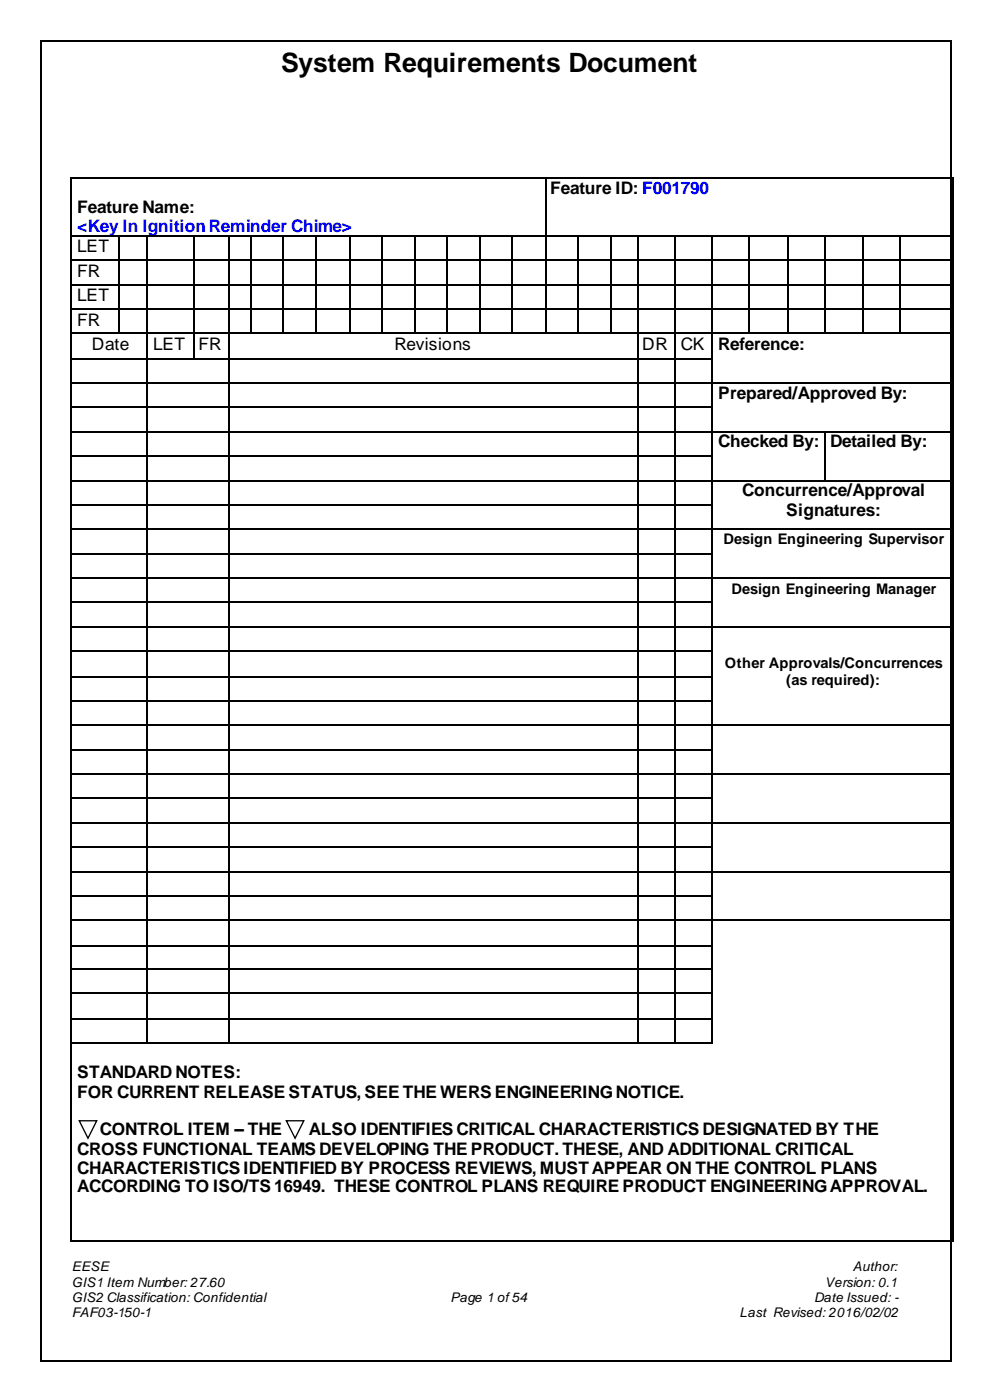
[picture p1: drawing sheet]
<svg xmlns="http://www.w3.org/2000/svg" width="210mm" height="297mm" viewBox="0 0 210 297" stroke-linecap="round" stroke-linejoin="round" font-family="sans-serif">
<g fill="#000">
<path d="M15 37.6h.3v.3h-.3z" fill-rule="evenodd"/>
<path d="M15 37.6h.3v.3h-.3z" fill-rule="evenodd"/>
<path d="M115.6 37.6h.3v.3h-.3z" fill-rule="evenodd"/>
<path d="M202.1 37.6h.2v.3h-.2z" fill-rule="evenodd"/>
<path d="M202.1 37.6h.2v.3h-.2z" fill-rule="evenodd"/>
<path d="M15 50h.3v.3h-.3z" fill-rule="evenodd"/>
<path d="M15 55.1h.3v.3h-.3z" fill-rule="evenodd"/>
<path d="M25.2 50h.2v.3h-.2z" fill-rule="evenodd"/>
<path d="M25.2 55.1h.2v.3h-.2z" fill-rule="evenodd"/>
<path d="M31.1 50h.3v.3h-.3z" fill-rule="evenodd"/>
<path d="M31.1 55.1h.3v.3h-.3z" fill-rule="evenodd"/>
<path d="M41 50h.3v.3h-.3z" fill-rule="evenodd"/>
<path d="M41 55.1h.3v.3h-.3z" fill-rule="evenodd"/>
<path d="M48.3 50h.3v.3h-.3z" fill-rule="evenodd"/>
<path d="M48.3 55.1h.3v.3h-.3z" fill-rule="evenodd"/>
<path d="M53.1 50h.3v.3h-.3z" fill-rule="evenodd"/>
<path d="M53.1 55.1h.3v.3h-.3z" fill-rule="evenodd"/>
<path d="M59.9 50h.3v.3h-.3z" fill-rule="evenodd"/>
<path d="M59.9 55.1h.3v.3h-.3z" fill-rule="evenodd"/>
<path d="M67 50h.3v.3h-.3z" fill-rule="evenodd"/>
<path d="M67 55.1h.3v.3h-.3z" fill-rule="evenodd"/>
<path d="M74 50h.3v.3h-.3z" fill-rule="evenodd"/>
<path d="M74 55.1h.3v.3h-.3z" fill-rule="evenodd"/>
<path d="M80.8 50h.3v.3h-.3z" fill-rule="evenodd"/>
<path d="M80.8 55.1h.3v.3h-.3z" fill-rule="evenodd"/>
<path d="M87.9 50h.3v.3h-.3z" fill-rule="evenodd"/>
<path d="M87.9 55.1h.3v.3h-.3z" fill-rule="evenodd"/>
<path d="M94.7 50h.3v.3h-.3z" fill-rule="evenodd"/>
<path d="M94.7 55.1h.3v.3h-.3z" fill-rule="evenodd"/>
<path d="M101.7 50h.3v.3h-.3z" fill-rule="evenodd"/>
<path d="M101.7 55.1h.3v.3h-.3z" fill-rule="evenodd"/>
<path d="M108.5 50h.3v.3h-.3z" fill-rule="evenodd"/>
<path d="M108.5 55.1h.3v.3h-.3z" fill-rule="evenodd"/>
<path d="M115.6 50h.3v.3h-.3z" fill-rule="evenodd"/>
<path d="M115.6 55.1h.3v.3h-.3z" fill-rule="evenodd"/>
<path d="M122.4 50h.3v.3h-.3z" fill-rule="evenodd"/>
<path d="M122.4 55.1h.3v.3h-.3z" fill-rule="evenodd"/>
<path d="M129.4 50h.3v.3h-.3z" fill-rule="evenodd"/>
<path d="M129.4 55.1h.3v.3h-.3z" fill-rule="evenodd"/>
<path d="M135.1 50h.3v.3h-.3z" fill-rule="evenodd"/>
<path d="M135.1 55.1h.3v.3h-.3z" fill-rule="evenodd"/>
<path d="M143 50h.3v.3h-.3z" fill-rule="evenodd"/>
<path d="M143 55.1h.3v.3h-.3z" fill-rule="evenodd"/>
<path d="M150.9 50h.3v.3h-.3z" fill-rule="evenodd"/>
<path d="M150.9 55.1h.3v.3h-.3z" fill-rule="evenodd"/>
<path d="M158.8 50h.3v.3h-.3z" fill-rule="evenodd"/>
<path d="M158.8 55.1h.3v.3h-.3z" fill-rule="evenodd"/>
<path d="M167 50h.3v.3h-.3z" fill-rule="evenodd"/>
<path d="M167 55.1h.3v.3h-.3z" fill-rule="evenodd"/>
<path d="M174.9 50h.3v.3h-.3z" fill-rule="evenodd"/>
<path d="M174.9 55.1h.3v.3h-.3z" fill-rule="evenodd"/>
<path d="M182.8 50h.3v.3h-.3z" fill-rule="evenodd"/>
<path d="M182.8 55.1h.3v.3h-.3z" fill-rule="evenodd"/>
<path d="M190.8 50h.2v.3h-.2z" fill-rule="evenodd"/>
<path d="M190.8 55.1h.2v.3h-.2z" fill-rule="evenodd"/>
<path d="M202.1 50h.2v.3h-.2z" fill-rule="evenodd"/>
<path d="M202.1 55.1h.2v.3h-.2z" fill-rule="evenodd"/>
<path d="M15 60.5h.3v.2h-.3z" fill-rule="evenodd"/>
<path d="M15 65.5h.3v.3h-.3z" fill-rule="evenodd"/>
<path d="M15 70.6h.3v.3h-.3z" fill-rule="evenodd"/>
<path d="M15 76h.3v.3h-.3z" fill-rule="evenodd"/>
<path d="M25.2 60.5h.2v.2h-.2z" fill-rule="evenodd"/>
<path d="M25.2 65.5h.2v.3h-.2z" fill-rule="evenodd"/>
<path d="M25.2 70.6h.2v.3h-.2z" fill-rule="evenodd"/>
<path d="M31.1 60.5h.3v.2h-.3z" fill-rule="evenodd"/>
<path d="M31.1 65.5h.3v.3h-.3z" fill-rule="evenodd"/>
<path d="M31.1 70.6h.3v.3h-.3z" fill-rule="evenodd"/>
<path d="M31.1 76h.3v.3h-.3z" fill-rule="evenodd"/>
<path d="M41 60.5h.3v.2h-.3z" fill-rule="evenodd"/>
<path d="M41 65.5h.3v.3h-.3z" fill-rule="evenodd"/>
<path d="M41 70.6h.3v.3h-.3z" fill-rule="evenodd"/>
<path d="M41 76h.3v.3h-.3z" fill-rule="evenodd"/>
<path d="M48.3 60.5h.3v.2h-.3z" fill-rule="evenodd"/>
<path d="M48.3 65.5h.3v.3h-.3z" fill-rule="evenodd"/>
<path d="M48.3 70.6h.3v.3h-.3z" fill-rule="evenodd"/>
<path d="M48.3 76h.3v.3h-.3z" fill-rule="evenodd"/>
<path d="M53.1 60.5h.3v.2h-.3z" fill-rule="evenodd"/>
<path d="M53.1 65.5h.3v.3h-.3z" fill-rule="evenodd"/>
<path d="M53.1 70.6h.3v.3h-.3z" fill-rule="evenodd"/>
<path d="M59.9 60.5h.3v.2h-.3z" fill-rule="evenodd"/>
<path d="M59.9 65.5h.3v.3h-.3z" fill-rule="evenodd"/>
<path d="M59.9 70.6h.3v.3h-.3z" fill-rule="evenodd"/>
<path d="M67 60.5h.3v.2h-.3z" fill-rule="evenodd"/>
<path d="M67 65.5h.3v.3h-.3z" fill-rule="evenodd"/>
<path d="M67 70.6h.3v.3h-.3z" fill-rule="evenodd"/>
<path d="M74 60.5h.3v.2h-.3z" fill-rule="evenodd"/>
<path d="M74 65.5h.3v.3h-.3z" fill-rule="evenodd"/>
<path d="M74 70.6h.3v.3h-.3z" fill-rule="evenodd"/>
<path d="M80.8 60.5h.3v.2h-.3z" fill-rule="evenodd"/>
<path d="M80.8 65.5h.3v.3h-.3z" fill-rule="evenodd"/>
<path d="M80.8 70.6h.3v.3h-.3z" fill-rule="evenodd"/>
<path d="M87.9 60.5h.3v.2h-.3z" fill-rule="evenodd"/>
<path d="M87.9 65.5h.3v.3h-.3z" fill-rule="evenodd"/>
<path d="M87.9 70.6h.3v.3h-.3z" fill-rule="evenodd"/>
<path d="M94.7 60.5h.3v.2h-.3z" fill-rule="evenodd"/>
<path d="M94.7 65.5h.3v.3h-.3z" fill-rule="evenodd"/>
<path d="M94.7 70.6h.3v.3h-.3z" fill-rule="evenodd"/>
<path d="M101.7 60.5h.3v.2h-.3z" fill-rule="evenodd"/>
<path d="M101.7 65.5h.3v.3h-.3z" fill-rule="evenodd"/>
<path d="M101.7 70.6h.3v.3h-.3z" fill-rule="evenodd"/>
<path d="M108.5 60.5h.3v.2h-.3z" fill-rule="evenodd"/>
<path d="M108.5 65.5h.3v.3h-.3z" fill-rule="evenodd"/>
<path d="M108.5 70.6h.3v.3h-.3z" fill-rule="evenodd"/>
<path d="M115.6 60.5h.3v.2h-.3z" fill-rule="evenodd"/>
<path d="M115.6 65.5h.3v.3h-.3z" fill-rule="evenodd"/>
<path d="M115.6 70.6h.3v.3h-.3z" fill-rule="evenodd"/>
<path d="M122.4 60.5h.3v.2h-.3z" fill-rule="evenodd"/>
<path d="M122.4 65.5h.3v.3h-.3z" fill-rule="evenodd"/>
<path d="M122.4 70.6h.3v.3h-.3z" fill-rule="evenodd"/>
<path d="M129.4 60.5h.3v.2h-.3z" fill-rule="evenodd"/>
<path d="M129.4 65.5h.3v.3h-.3z" fill-rule="evenodd"/>
<path d="M129.4 70.6h.3v.3h-.3z" fill-rule="evenodd"/>
<path d="M135.1 60.5h.3v.2h-.3z" fill-rule="evenodd"/>
<path d="M135.1 65.5h.3v.3h-.3z" fill-rule="evenodd"/>
<path d="M135.1 70.6h.3v.3h-.3z" fill-rule="evenodd"/>
<path d="M135.1 76h.3v.3h-.3z" fill-rule="evenodd"/>
<path d="M143 60.5h.3v.2h-.3z" fill-rule="evenodd"/>
<path d="M143 65.5h.3v.3h-.3z" fill-rule="evenodd"/>
<path d="M143 70.6h.3v.3h-.3z" fill-rule="evenodd"/>
<path d="M143 76h.3v.3h-.3z" fill-rule="evenodd"/>
<path d="M150.9 60.5h.3v.2h-.3z" fill-rule="evenodd"/>
<path d="M150.9 65.5h.3v.3h-.3z" fill-rule="evenodd"/>
<path d="M150.9 70.6h.3v.3h-.3z" fill-rule="evenodd"/>
<path d="M150.9 76h.3v.3h-.3z" fill-rule="evenodd"/>
<path d="M158.8 60.5h.3v.2h-.3z" fill-rule="evenodd"/>
<path d="M158.8 65.5h.3v.3h-.3z" fill-rule="evenodd"/>
<path d="M158.8 70.6h.3v.3h-.3z" fill-rule="evenodd"/>
<path d="M167 60.5h.3v.2h-.3z" fill-rule="evenodd"/>
<path d="M167 65.5h.3v.3h-.3z" fill-rule="evenodd"/>
<path d="M167 70.6h.3v.3h-.3z" fill-rule="evenodd"/>
<path d="M174.9 60.5h.3v.2h-.3z" fill-rule="evenodd"/>
<path d="M174.9 65.5h.3v.3h-.3z" fill-rule="evenodd"/>
<path d="M174.9 70.6h.3v.3h-.3z" fill-rule="evenodd"/>
<path d="M182.8 60.5h.3v.2h-.3z" fill-rule="evenodd"/>
<path d="M182.8 65.5h.3v.3h-.3z" fill-rule="evenodd"/>
<path d="M182.8 70.6h.3v.3h-.3z" fill-rule="evenodd"/>
<path d="M190.8 60.5h.2v.2h-.2z" fill-rule="evenodd"/>
<path d="M190.8 65.5h.2v.3h-.2z" fill-rule="evenodd"/>
<path d="M190.8 70.6h.2v.3h-.2z" fill-rule="evenodd"/>
<path d="M202.1 60.5h.2v.2h-.2z" fill-rule="evenodd"/>
<path d="M202.1 65.5h.2v.3h-.2z" fill-rule="evenodd"/>
<path d="M202.1 70.6h.2v.3h-.2z" fill-rule="evenodd"/>
<path d="M202.1 76h.2v.3h-.2z" fill-rule="evenodd"/>
<path d="M15 81.1h.3v.3h-.3z" fill-rule="evenodd"/>
<path d="M15 86.2h.3v.2h-.3z" fill-rule="evenodd"/>
<path d="M15 91.5h.3v.3h-.3z" fill-rule="evenodd"/>
<path d="M15 96.6h.3v.3h-.3z" fill-rule="evenodd"/>
<path d="M31.1 81.1h.3v.3h-.3z" fill-rule="evenodd"/>
<path d="M31.1 86.2h.3v.2h-.3z" fill-rule="evenodd"/>
<path d="M31.1 91.5h.3v.3h-.3z" fill-rule="evenodd"/>
<path d="M31.1 96.6h.3v.3h-.3z" fill-rule="evenodd"/>
<path d="M48.3 81.1h.3v.3h-.3z" fill-rule="evenodd"/>
<path d="M48.3 86.2h.3v.2h-.3z" fill-rule="evenodd"/>
<path d="M48.3 91.5h.3v.3h-.3z" fill-rule="evenodd"/>
<path d="M48.3 96.6h.3v.3h-.3z" fill-rule="evenodd"/>
<path d="M135.1 81.1h.3v.3h-.3z" fill-rule="evenodd"/>
<path d="M135.1 86.2h.3v.2h-.3z" fill-rule="evenodd"/>
<path d="M135.1 91.5h.3v.3h-.3z" fill-rule="evenodd"/>
<path d="M135.1 96.6h.3v.3h-.3z" fill-rule="evenodd"/>
<path d="M143 81.1h.3v.3h-.3z" fill-rule="evenodd"/>
<path d="M143 86.2h.3v.2h-.3z" fill-rule="evenodd"/>
<path d="M143 91.5h.3v.3h-.3z" fill-rule="evenodd"/>
<path d="M143 96.6h.3v.3h-.3z" fill-rule="evenodd"/>
<path d="M150.9 81.1h.3v.3h-.3z" fill-rule="evenodd"/>
<path d="M150.9 86.2h.3v.2h-.3z" fill-rule="evenodd"/>
<path d="M150.9 91.5h.3v.3h-.3z" fill-rule="evenodd"/>
<path d="M150.9 96.6h.3v.3h-.3z" fill-rule="evenodd"/>
<path d="M174.9 91.5h.3v.3h-.3z" fill-rule="evenodd"/>
<path d="M174.9 96.6h.3v.3h-.3z" fill-rule="evenodd"/>
<path d="M202.1 81.1h.2v.3h-.2z" fill-rule="evenodd"/>
<path d="M202.1 86.2h.2v.2h-.2z" fill-rule="evenodd"/>
<path d="M202.1 91.5h.2v.3h-.2z" fill-rule="evenodd"/>
<path d="M202.1 96.6h.2v.3h-.2z" fill-rule="evenodd"/>
<path d="M15 102h.3v.3h-.3z" fill-rule="evenodd"/>
<path d="M15 107.1h.3v.3h-.3z" fill-rule="evenodd"/>
<path d="M15 112.1h.3v.3h-.3z" fill-rule="evenodd"/>
<path d="M15 117.5h.3v.3h-.3z" fill-rule="evenodd"/>
<path d="M31.1 102h.3v.3h-.3z" fill-rule="evenodd"/>
<path d="M31.1 107.1h.3v.3h-.3z" fill-rule="evenodd"/>
<path d="M31.1 112.1h.3v.3h-.3z" fill-rule="evenodd"/>
<path d="M31.1 117.5h.3v.3h-.3z" fill-rule="evenodd"/>
<path d="M48.3 102h.3v.3h-.3z" fill-rule="evenodd"/>
<path d="M48.3 107.1h.3v.3h-.3z" fill-rule="evenodd"/>
<path d="M48.3 112.1h.3v.3h-.3z" fill-rule="evenodd"/>
<path d="M48.3 117.5h.3v.3h-.3z" fill-rule="evenodd"/>
<path d="M135.1 102h.3v.3h-.3z" fill-rule="evenodd"/>
<path d="M135.1 107.1h.3v.3h-.3z" fill-rule="evenodd"/>
<path d="M135.1 112.1h.3v.3h-.3z" fill-rule="evenodd"/>
<path d="M135.1 117.5h.3v.3h-.3z" fill-rule="evenodd"/>
<path d="M143 102h.3v.3h-.3z" fill-rule="evenodd"/>
<path d="M143 107.1h.3v.3h-.3z" fill-rule="evenodd"/>
<path d="M143 112.1h.3v.3h-.3z" fill-rule="evenodd"/>
<path d="M143 117.5h.3v.3h-.3z" fill-rule="evenodd"/>
<path d="M150.9 102h.3v.3h-.3z" fill-rule="evenodd"/>
<path d="M150.9 107.1h.3v.3h-.3z" fill-rule="evenodd"/>
<path d="M150.9 112.1h.3v.3h-.3z" fill-rule="evenodd"/>
<path d="M150.9 117.5h.3v.3h-.3z" fill-rule="evenodd"/>
<path d="M174.9 102h.3v.3h-.3z" fill-rule="evenodd"/>
<path d="M202.1 102h.2v.3h-.2z" fill-rule="evenodd"/>
<path d="M202.1 107.1h.2v.3h-.2z" fill-rule="evenodd"/>
<path d="M202.1 112.1h.2v.3h-.2z" fill-rule="evenodd"/>
<path d="M202.1 117.5h.2v.3h-.2z" fill-rule="evenodd"/>
<path d="M15 122.6h.3v.3h-.3z" fill-rule="evenodd"/>
<path d="M15 127.7h.3v.3h-.3z" fill-rule="evenodd"/>
<path d="M15 133.1h.3v.2h-.3z" fill-rule="evenodd"/>
<path d="M15 138.1h.3v.3h-.3z" fill-rule="evenodd"/>
<path d="M31.1 122.6h.3v.3h-.3z" fill-rule="evenodd"/>
<path d="M31.1 127.7h.3v.3h-.3z" fill-rule="evenodd"/>
<path d="M31.1 133.1h.3v.2h-.3z" fill-rule="evenodd"/>
<path d="M31.1 138.1h.3v.3h-.3z" fill-rule="evenodd"/>
<path d="M48.3 122.6h.3v.3h-.3z" fill-rule="evenodd"/>
<path d="M48.3 127.7h.3v.3h-.3z" fill-rule="evenodd"/>
<path d="M48.3 133.1h.3v.2h-.3z" fill-rule="evenodd"/>
<path d="M48.3 138.1h.3v.3h-.3z" fill-rule="evenodd"/>
<path d="M135.1 122.6h.3v.3h-.3z" fill-rule="evenodd"/>
<path d="M135.1 127.7h.3v.3h-.3z" fill-rule="evenodd"/>
<path d="M135.1 133.1h.3v.2h-.3z" fill-rule="evenodd"/>
<path d="M135.1 138.1h.3v.3h-.3z" fill-rule="evenodd"/>
<path d="M143 122.6h.3v.3h-.3z" fill-rule="evenodd"/>
<path d="M143 127.7h.3v.3h-.3z" fill-rule="evenodd"/>
<path d="M143 133.1h.3v.2h-.3z" fill-rule="evenodd"/>
<path d="M143 138.1h.3v.3h-.3z" fill-rule="evenodd"/>
<path d="M150.9 122.6h.3v.3h-.3z" fill-rule="evenodd"/>
<path d="M150.9 127.7h.3v.3h-.3z" fill-rule="evenodd"/>
<path d="M150.9 133.1h.3v.2h-.3z" fill-rule="evenodd"/>
<path d="M150.9 138.1h.3v.3h-.3z" fill-rule="evenodd"/>
<path d="M202.1 122.6h.2v.3h-.2z" fill-rule="evenodd"/>
<path d="M202.1 127.7h.2v.3h-.2z" fill-rule="evenodd"/>
<path d="M202.1 133.1h.2v.2h-.2z" fill-rule="evenodd"/>
<path d="M202.1 138.1h.2v.3h-.2z" fill-rule="evenodd"/>
<path d="M15 143.5h.3v.3h-.3z" fill-rule="evenodd"/>
<path d="M15 148.6h.3v.3h-.3z" fill-rule="evenodd"/>
<path d="M15 153.7h.3v.3h-.3z" fill-rule="evenodd"/>
<path d="M15 159h.3v.3h-.3z" fill-rule="evenodd"/>
<path d="M31.1 143.5h.3v.3h-.3z" fill-rule="evenodd"/>
<path d="M31.1 148.6h.3v.3h-.3z" fill-rule="evenodd"/>
<path d="M31.1 153.7h.3v.3h-.3z" fill-rule="evenodd"/>
<path d="M31.1 159h.3v.3h-.3z" fill-rule="evenodd"/>
<path d="M48.3 143.5h.3v.3h-.3z" fill-rule="evenodd"/>
<path d="M48.3 148.6h.3v.3h-.3z" fill-rule="evenodd"/>
<path d="M48.3 153.7h.3v.3h-.3z" fill-rule="evenodd"/>
<path d="M48.3 159h.3v.3h-.3z" fill-rule="evenodd"/>
<path d="M135.1 143.5h.3v.3h-.3z" fill-rule="evenodd"/>
<path d="M135.1 148.6h.3v.3h-.3z" fill-rule="evenodd"/>
<path d="M135.1 153.7h.3v.3h-.3z" fill-rule="evenodd"/>
<path d="M135.1 159h.3v.3h-.3z" fill-rule="evenodd"/>
<path d="M143 143.5h.3v.3h-.3z" fill-rule="evenodd"/>
<path d="M143 148.6h.3v.3h-.3z" fill-rule="evenodd"/>
<path d="M143 153.7h.3v.3h-.3z" fill-rule="evenodd"/>
<path d="M143 159h.3v.3h-.3z" fill-rule="evenodd"/>
<path d="M150.9 143.5h.3v.3h-.3z" fill-rule="evenodd"/>
<path d="M150.9 148.6h.3v.3h-.3z" fill-rule="evenodd"/>
<path d="M150.9 153.7h.3v.3h-.3z" fill-rule="evenodd"/>
<path d="M150.9 159h.3v.3h-.3z" fill-rule="evenodd"/>
<path d="M202.1 143.5h.2v.3h-.2z" fill-rule="evenodd"/>
<path d="M202.1 148.6h.2v.3h-.2z" fill-rule="evenodd"/>
<path d="M202.1 153.7h.2v.3h-.2z" fill-rule="evenodd"/>
<path d="M202.1 159h.2v.3h-.2z" fill-rule="evenodd"/>
<path d="M15 164.1h.3v.3h-.3z" fill-rule="evenodd"/>
<path d="M15 169.2h.3v.3h-.3z" fill-rule="evenodd"/>
<path d="M15 174.6h.3v.3h-.3z" fill-rule="evenodd"/>
<path d="M15 179.7h.3v.2h-.3z" fill-rule="evenodd"/>
<path d="M31.1 164.1h.3v.3h-.3z" fill-rule="evenodd"/>
<path d="M31.1 169.2h.3v.3h-.3z" fill-rule="evenodd"/>
<path d="M31.1 174.6h.3v.3h-.3z" fill-rule="evenodd"/>
<path d="M31.1 179.7h.3v.2h-.3z" fill-rule="evenodd"/>
<path d="M48.3 164.1h.3v.3h-.3z" fill-rule="evenodd"/>
<path d="M48.3 169.2h.3v.3h-.3z" fill-rule="evenodd"/>
<path d="M48.3 174.6h.3v.3h-.3z" fill-rule="evenodd"/>
<path d="M48.3 179.7h.3v.2h-.3z" fill-rule="evenodd"/>
<path d="M135.1 164.1h.3v.3h-.3z" fill-rule="evenodd"/>
<path d="M135.1 169.2h.3v.3h-.3z" fill-rule="evenodd"/>
<path d="M135.1 174.6h.3v.3h-.3z" fill-rule="evenodd"/>
<path d="M135.1 179.7h.3v.2h-.3z" fill-rule="evenodd"/>
<path d="M143 164.1h.3v.3h-.3z" fill-rule="evenodd"/>
<path d="M143 169.2h.3v.3h-.3z" fill-rule="evenodd"/>
<path d="M143 174.6h.3v.3h-.3z" fill-rule="evenodd"/>
<path d="M143 179.7h.3v.2h-.3z" fill-rule="evenodd"/>
<path d="M150.9 164.1h.3v.3h-.3z" fill-rule="evenodd"/>
<path d="M150.9 169.2h.3v.3h-.3z" fill-rule="evenodd"/>
<path d="M150.9 174.6h.3v.3h-.3z" fill-rule="evenodd"/>
<path d="M150.9 179.7h.3v.2h-.3z" fill-rule="evenodd"/>
<path d="M202.1 164.1h.2v.3h-.2z" fill-rule="evenodd"/>
<path d="M202.1 169.2h.2v.3h-.2z" fill-rule="evenodd"/>
<path d="M202.1 174.6h.2v.3h-.2z" fill-rule="evenodd"/>
<path d="M202.1 179.7h.2v.2h-.2z" fill-rule="evenodd"/>
<path d="M15 185h.3v.3h-.3z" fill-rule="evenodd"/>
<path d="M15 190.1h.3v.3h-.3z" fill-rule="evenodd"/>
<path d="M15 195.2h.3v.3h-.3z" fill-rule="evenodd"/>
<path d="M31.1 185h.3v.3h-.3z" fill-rule="evenodd"/>
<path d="M31.1 190.1h.3v.3h-.3z" fill-rule="evenodd"/>
<path d="M31.1 195.2h.3v.3h-.3z" fill-rule="evenodd"/>
<path d="M48.3 185h.3v.3h-.3z" fill-rule="evenodd"/>
<path d="M48.3 190.1h.3v.3h-.3z" fill-rule="evenodd"/>
<path d="M48.3 195.2h.3v.3h-.3z" fill-rule="evenodd"/>
<path d="M135.1 185h.3v.3h-.3z" fill-rule="evenodd"/>
<path d="M135.1 190.1h.3v.3h-.3z" fill-rule="evenodd"/>
<path d="M135.1 195.2h.3v.3h-.3z" fill-rule="evenodd"/>
<path d="M143 185h.3v.3h-.3z" fill-rule="evenodd"/>
<path d="M143 190.1h.3v.3h-.3z" fill-rule="evenodd"/>
<path d="M143 195.2h.3v.3h-.3z" fill-rule="evenodd"/>
<path d="M150.9 185h.3v.3h-.3z" fill-rule="evenodd"/>
<path d="M150.9 190.1h.3v.3h-.3z" fill-rule="evenodd"/>
<path d="M150.9 195.2h.3v.3h-.3z" fill-rule="evenodd"/>
<path d="M202.1 185h.2v.3h-.2z" fill-rule="evenodd"/>
<path d="M202.1 190.1h.2v.3h-.2z" fill-rule="evenodd"/>
<path d="M202.1 195.2h.2v.3h-.2z" fill-rule="evenodd"/>
<path d="M15 200.6h.3v.3h-.3z" fill-rule="evenodd"/>
<path d="M15 205.7h.3v.2h-.3z" fill-rule="evenodd"/>
<path d="M15 210.7h.3v.3h-.3z" fill-rule="evenodd"/>
<path d="M15 216.1h.3v.3h-.3z" fill-rule="evenodd"/>
<path d="M31.1 200.6h.3v.3h-.3z" fill-rule="evenodd"/>
<path d="M31.1 205.7h.3v.2h-.3z" fill-rule="evenodd"/>
<path d="M31.1 210.7h.3v.3h-.3z" fill-rule="evenodd"/>
<path d="M31.1 216.1h.3v.3h-.3z" fill-rule="evenodd"/>
<path d="M48.3 200.6h.3v.3h-.3z" fill-rule="evenodd"/>
<path d="M48.3 205.7h.3v.2h-.3z" fill-rule="evenodd"/>
<path d="M48.3 210.7h.3v.3h-.3z" fill-rule="evenodd"/>
<path d="M48.3 216.1h.3v.3h-.3z" fill-rule="evenodd"/>
<path d="M135.1 200.6h.3v.3h-.3z" fill-rule="evenodd"/>
<path d="M135.1 205.7h.3v.2h-.3z" fill-rule="evenodd"/>
<path d="M135.1 210.7h.3v.3h-.3z" fill-rule="evenodd"/>
<path d="M135.1 216.1h.3v.3h-.3z" fill-rule="evenodd"/>
<path d="M143 200.6h.3v.3h-.3z" fill-rule="evenodd"/>
<path d="M143 205.7h.3v.2h-.3z" fill-rule="evenodd"/>
<path d="M143 210.7h.3v.3h-.3z" fill-rule="evenodd"/>
<path d="M143 216.1h.3v.3h-.3z" fill-rule="evenodd"/>
<path d="M150.9 200.6h.3v.3h-.3z" fill-rule="evenodd"/>
<path d="M150.9 205.7h.3v.2h-.3z" fill-rule="evenodd"/>
<path d="M150.9 210.7h.3v.3h-.3z" fill-rule="evenodd"/>
<path d="M150.9 216.1h.3v.3h-.3z" fill-rule="evenodd"/>
<path d="M202.1 200.6h.2v.3h-.2z" fill-rule="evenodd"/>
<path d="M202.1 205.7h.2v.2h-.2z" fill-rule="evenodd"/>
<path d="M202.1 210.7h.2v.3h-.2z" fill-rule="evenodd"/>
<path d="M202.1 216.1h.2v.3h-.2z" fill-rule="evenodd"/>
<path d="M15 221.2h.3v.3h-.3z" fill-rule="evenodd"/>
<path d="M31.1 221.2h.3v.3h-.3z" fill-rule="evenodd"/>
<path d="M48.3 221.2h.3v.3h-.3z" fill-rule="evenodd"/>
<path d="M135.1 221.2h.3v.3h-.3z" fill-rule="evenodd"/>
<path d="M143 221.2h.3v.3h-.3z" fill-rule="evenodd"/>
<path d="M150.9 221.2h.3v.3h-.3z" fill-rule="evenodd"/>
<path d="M150.9 221.2h.3v.3h-.3z" fill-rule="evenodd"/>
<path d="M202.1 221.2h.2v.3h-.2z" fill-rule="evenodd"/>
<path d="M15 263.3h.3v.3h-.3z" fill-rule="evenodd"/>
<path d="M15 263.3h.3v.3h-.3z" fill-rule="evenodd"/>
<path d="M202.1 263.3h.2v.3h-.2z" fill-rule="evenodd"/>
<path d="M202.1 263.3h.2v.3h-.2z" fill-rule="evenodd"/>
</g>
<g fill="none" stroke="#000" stroke-width=".28">
<path d="M15.1 37.9v12.1M15.3 37.7h100.3M115.9 37.7h86.2M202.2 37.9v12.1M15.1 50.3v4.8M15.1 55.4v5.1M15.3 50.1h9.9M15.3 55.2h9.9M25.3 50.3v4.8M25.3 55.4v5.1M25.4 50.1h5.7M25.4 55.2h5.7"/>
<path d="M31.2 50.3v4.8M31.2 55.4v5.1M31.4 50.1h9.6M31.4 55.2h9.6M41.1 50.3v4.8M41.1 55.4v5.1M41.3 50.1h7M41.3 55.2h7M48.5 50.3v4.8M48.5 55.4v5.1M48.6 50.1h4.5M48.6 55.2h4.5"/>
<path d="M53.3 50.3v4.8M53.3 55.4v5.1M53.4 50.1h6.5M53.4 55.2h6.5M60.1 50.3v4.8M60.1 55.4v5.1M60.2 50.1h6.8M60.2 55.2h6.8M67.1 50.3v4.8M67.1 55.4v5.1M67.3 50.1h6.7M67.3 55.2h6.7"/>
<path d="M74.2 50.3v4.8M74.2 55.4v5.1M74.3 50.1h6.5M74.3 55.2h6.5M81 50.3v4.8M81 55.4v5.1M81.1 50.1h6.8M81.1 55.2h6.8M88 50.3v4.8M88 55.4v5.1M88.2 50.1h6.5M88.2 55.2h6.5"/>
<path d="M94.8 50.3v4.8M94.8 55.4v5.1M95 50.1h6.7M95 55.2h6.7M101.9 50.3v4.8M101.9 55.4v5.1M102 50.1h6.5M102 55.2h6.5M108.7 50.3v4.8M108.7 55.4v5.1M108.8 50.1h6.8M108.8 55.2h6.8"/>
<path d="M115.9 50.1h6.5M115.9 55.2h6.5M122.5 50.3v4.8M122.5 55.4v5.1M122.7 50.1h6.7M122.7 55.2h6.7M129.6 50.3v4.8M129.6 55.4v5.1M129.7 50.1h5.4M129.7 55.2h5.4M135.2 50.3v4.8M135.2 55.4v5.1"/>
<path d="M135.4 50.1h7.6M135.4 55.2h7.6M143.1 50.3v4.8M143.1 55.4v5.1M143.3 50.1h7.6M143.3 55.2h7.6M151 50.3v4.8M151 55.4v5.1M151.2 50.1h7.6M151.2 55.2h7.6M159 50.3v4.8M159 55.4v5.1"/>
<path d="M159.1 50.1h7.9M159.1 55.2h7.9M167.2 50.3v4.8M167.2 55.4v5.1M167.3 50.1h7.6M167.3 55.2h7.6M175.1 50.3v4.8M175.1 55.4v5.1M175.2 50.1h7.6M175.2 55.2h7.6M183 50.3v4.8M183 55.4v5.1"/>
<path d="M183.1 50.1h7.7M183.1 55.2h7.7M190.9 50.3v4.8M190.9 55.4v5.1M191 50.1h11.1M191 55.2h11.1M202.2 50.3v4.8M202.2 55.4v5.1M15.1 60.7v4.8M15.1 65.8v4.8M15.1 70.9v5.1M15.1 76.3v4.8"/>
<path d="M15.3 60.6h9.9M15.3 65.7h9.9M15.3 70.8h9.9M15.3 76.1h15.8M25.3 60.7v4.8M25.3 65.8v4.8M25.4 60.6h5.7M25.4 65.7h5.7M25.4 70.8h5.7M31.2 60.7v4.8M31.2 65.8v4.8M31.2 70.9v5.1"/>
<path d="M31.2 76.3v4.8M31.4 60.6h9.6M31.4 65.7h9.6M31.4 70.8h9.6M31.4 76.1h9.6M41.1 60.7v4.8M41.1 65.8v4.8M41.1 70.9v5.1M41.3 60.6h7M41.3 65.7h7M41.3 70.8h7M41.3 76.1h7"/>
<path d="M48.5 60.7v4.8M48.5 65.8v4.8M48.5 70.9v5.1M48.5 76.3v4.8M48.6 60.6h4.5M48.6 65.7h4.5M48.6 70.8h4.5M48.6 76.1h86.5M53.3 60.7v4.8M53.3 65.8v4.8M53.4 60.6h6.5M53.4 65.7h6.5"/>
<path d="M53.4 70.8h6.5M60.1 60.7v4.8M60.1 65.8v4.8M60.2 60.6h6.8M60.2 65.7h6.8M60.2 70.8h6.8M67.1 60.7v4.8M67.1 65.8v4.8M67.3 60.6h6.7M67.3 65.7h6.7M67.3 70.8h6.7M74.2 60.7v4.8"/>
<path d="M74.2 65.8v4.8M74.3 60.6h6.5M74.3 65.7h6.5M74.3 70.8h6.5M81 60.7v4.8M81 65.8v4.8M81.1 60.6h6.8M81.1 65.7h6.8M81.1 70.8h6.8M88 60.7v4.8M88 65.8v4.8M88.2 60.6h6.5"/>
<path d="M88.2 65.7h6.5M88.2 70.8h6.5M94.8 60.7v4.8M94.8 65.8v4.8M95 60.6h6.7M95 65.7h6.7M95 70.8h6.7M101.9 60.7v4.8M101.9 65.8v4.8M102 60.6h6.5M102 65.7h6.5M102 70.8h6.5"/>
<path d="M108.7 60.7v4.8M108.7 65.8v4.8M108.8 60.6h6.8M108.8 65.7h6.8M108.8 70.8h6.8M115.9 60.6h6.5M115.9 65.7h6.5M115.9 70.8h6.5M122.5 60.7v4.8M122.5 65.8v4.8M122.7 60.6h6.7M122.7 65.7h6.7"/>
<path d="M122.7 70.8h6.7M129.6 60.7v4.8M129.6 65.8v4.8M129.7 60.6h5.4M129.7 65.7h5.4M129.7 70.8h5.4M135.2 60.7v4.8M135.2 65.8v4.8M135.2 70.9v5.1M135.2 76.3v4.8M135.4 60.6h7.6M135.4 65.7h7.6"/>
<path d="M135.4 70.8h7.6M135.4 76.1h7.6M143.1 60.7v4.8M143.1 65.8v4.8M143.1 70.9v5.1M143.1 76.3v4.8M143.3 60.6h7.6M143.3 65.7h7.6M143.3 70.8h7.6M143.3 76.1h7.6M151 60.7v4.8M151 65.8v4.8"/>
<path d="M151 70.9v5.1M151 76.3v4.8M151.2 60.6h7.6M151.2 65.7h7.6M151.2 70.8h7.6M159 60.7v4.8M159 65.8v4.8M159.1 60.6h7.9M159.1 65.7h7.9M159.1 70.8h7.9M167.2 60.7v4.8M167.2 65.8v4.8"/>
<path d="M167.3 60.6h7.6M167.3 65.7h7.6M167.3 70.8h7.6M175.1 60.7v4.8M175.1 65.8v4.8M175.2 60.6h7.6M175.2 65.7h7.6M175.2 70.8h7.6M183 60.7v4.8M183 65.8v4.8M183.1 60.6h7.7M183.1 65.7h7.7"/>
<path d="M183.1 70.8h7.7M190.9 60.7v4.8M190.9 65.8v4.8M191 60.6h11.1M191 65.7h11.1M191 70.8h11.1M202.2 60.7v4.8M202.2 65.8v4.8M202.2 70.9v5.1M202.2 76.3v4.8M15.1 81.4v4.8M15.1 86.4v5.1"/>
<path d="M15.1 91.8v4.8M15.1 96.9v5.1M15.3 81.2h15.8M15.3 86.3h15.8M15.3 91.7h15.8M15.3 96.7h15.8M31.2 81.4v4.8M31.2 86.4v5.1M31.2 91.8v4.8M31.2 96.9v5.1M31.4 81.2h16.9M31.4 86.3h16.9"/>
<path d="M31.4 91.7h16.9M31.4 96.7h16.9M48.5 81.4v4.8M48.5 86.4v5.1M48.5 91.8v4.8M48.5 96.9v5.1M48.6 81.2h86.5M48.6 86.3h86.5M48.6 91.7h86.5M48.6 96.7h86.5M135.2 81.4v4.8M135.2 86.4v5.1"/>
<path d="M135.2 91.8v4.8M135.2 96.9v5.1M135.4 81.2h7.6M135.4 86.3h7.6M135.4 91.7h7.6M135.4 96.7h7.6M143.1 81.4v4.8M143.1 86.4v5.1M143.1 91.8v4.8M143.1 96.9v5.1M143.3 81.2h7.6M143.3 86.3h7.6"/>
<path d="M143.3 91.7h7.6M143.3 96.7h7.6M151 81.4v4.8M151 86.4v5.1M151 91.8v4.8M151 96.9v5.1M151.2 81.2h50.9M151.2 91.7h23.7M175.1 91.8v4.8M175.1 96.9v5.1M175.2 91.7h26.9M202.2 81.4v4.8"/>
<path d="M202.2 86.4v5.1M202.2 91.8v4.8M202.2 96.9v5.1M15.1 102.3v4.8M15.1 107.4v4.7M15.1 112.4v5.1M15.1 117.8v4.8M15.3 102.1h15.8M15.3 107.2h15.8M15.3 112.3h15.8M15.3 117.7h15.8M31.2 102.3v4.8"/>
<path d="M31.2 107.4v4.7M31.2 112.4v5.1M31.2 117.8v4.8M31.4 102.1h16.9M31.4 107.2h16.9M31.4 112.3h16.9M31.4 117.7h16.9M48.5 102.3v4.8M48.5 107.4v4.7M48.5 112.4v5.1M48.5 117.8v4.8M48.6 102.1h86.5"/>
<path d="M48.6 107.2h86.5M48.6 112.3h86.5M48.6 117.7h86.5M135.2 102.3v4.8M135.2 107.4v4.7M135.2 112.4v5.1M135.2 117.8v4.8M135.4 102.1h7.6M135.4 107.2h7.6M135.4 112.3h7.6M135.4 117.7h7.6M143.1 102.3v4.8"/>
<path d="M143.1 107.4v4.7M143.1 112.4v5.1M143.1 117.8v4.8M143.3 102.1h7.6M143.3 107.2h7.6M143.3 112.3h7.6M143.3 117.7h7.6M151 102.3v4.8M151 107.4v4.7M151 112.4v5.1M151 117.8v4.8M151.2 102.1h23.7"/>
<path d="M151.2 112.3h50.9M175.2 102.1h26.9M202.2 102.3v4.8M202.2 107.4v4.7M202.2 112.4v5.1M202.2 117.8v4.8M15.1 122.9v4.8M15.1 128v5.1M15.1 133.3v4.8M15.1 138.4v5.1M15.3 122.7h15.8M15.3 127.8h15.8"/>
<path d="M15.3 133.2h15.8M15.3 138.3h15.8M31.2 122.9v4.8M31.2 128v5.1M31.2 133.3v4.8M31.2 138.4v5.1M31.4 122.7h16.9M31.4 127.8h16.9M31.4 133.2h16.9M31.4 138.3h16.9M48.5 122.9v4.8M48.5 128v5.1"/>
<path d="M48.5 133.3v4.8M48.5 138.4v5.1M48.6 122.7h86.5M48.6 127.8h86.5M48.6 133.2h86.5M48.6 138.3h86.5M135.2 122.9v4.8M135.2 128v5.1M135.2 133.3v4.8M135.2 138.4v5.1M135.4 122.7h7.6M135.4 127.8h7.6"/>
<path d="M135.4 133.2h7.6M135.4 138.3h7.6M143.1 122.9v4.8M143.1 128v5.1M143.1 133.3v4.8M143.1 138.4v5.1M143.3 122.7h7.6M143.3 127.8h7.6M143.3 133.2h7.6M143.3 138.3h7.6M151 122.9v4.8M151 128v5.1"/>
<path d="M151 133.3v4.8M151 138.4v5.1M151.2 122.7h50.9M151.2 133.2h50.9M202.2 122.9v4.8M202.2 128v5.1M202.2 133.3v4.8M202.2 138.4v5.1M15.1 143.8v4.8M15.1 148.9v4.8M15.1 154v5M15.1 159.3v4.8"/>
<path d="M15.3 143.6h15.8M15.3 148.7h15.8M15.3 153.8h15.8M15.3 159.2h15.8M31.2 143.8v4.8M31.2 148.9v4.8M31.2 154v5M31.2 159.3v4.8M31.4 143.6h16.9M31.4 148.7h16.9M31.4 153.8h16.9M31.4 159.2h16.9"/>
<path d="M48.5 143.8v4.8M48.5 148.9v4.8M48.5 154v5M48.5 159.3v4.8M48.6 143.6h86.5M48.6 148.7h86.5M48.6 153.8h86.5M48.6 159.2h86.5M135.2 143.8v4.8M135.2 148.9v4.8M135.2 154v5M135.2 159.3v4.8"/>
<path d="M135.4 143.6h7.6M135.4 148.7h7.6M135.4 153.8h7.6M135.4 159.2h7.6M143.1 143.8v4.8M143.1 148.9v4.8M143.1 154v5M143.1 159.3v4.8M143.3 143.6h7.6M143.3 148.7h7.6M143.3 153.8h7.6M143.3 159.2h7.6"/>
<path d="M151 143.8v4.8M151 148.9v4.8M151 154v5M151 159.3v4.8M151.2 153.8h50.9M202.2 143.8v4.8M202.2 148.9v4.8M202.2 154v5M202.2 159.3v4.8M15.1 164.4v4.8M15.1 169.5v5.1M15.1 174.9v4.8"/>
<path d="M15.1 179.9v5.1M15.3 164.3h15.8M15.3 169.4h15.8M15.3 174.7h15.8M15.3 179.8h15.8M31.2 164.4v4.8M31.2 169.5v5.1M31.2 174.9v4.8M31.2 179.9v5.1M31.4 164.3h16.9M31.4 169.4h16.9M31.4 174.7h16.9"/>
<path d="M31.4 179.8h16.9M48.5 164.4v4.8M48.5 169.5v5.1M48.5 174.9v4.8M48.5 179.9v5.1M48.6 164.3h86.5M48.6 169.4h86.5M48.6 174.7h86.5M48.6 179.8h86.5M135.2 164.4v4.8M135.2 169.5v5.1M135.2 174.9v4.8"/>
<path d="M135.2 179.9v5.1M135.4 164.3h7.6M135.4 169.4h7.6M135.4 174.7h7.6M135.4 179.8h7.6M143.1 164.4v4.8M143.1 169.5v5.1M143.1 174.9v4.8M143.1 179.9v5.1M143.3 164.3h7.6M143.3 169.4h7.6M143.3 174.7h7.6"/>
<path d="M143.3 179.8h7.6M151 164.4v4.8M151 169.5v5.1M151 174.9v4.8M151 179.9v5.1M151.2 164.3h50.9M151.2 174.7h50.9M202.2 164.4v4.8M202.2 169.5v5.1M202.2 174.9v4.8M202.2 179.9v5.1M15.1 185.3v4.8"/>
<path d="M15.1 190.4v4.8M15.1 195.5v5.1M15.3 185.2h15.8M15.3 195.3h15.8M31.2 185.3v4.8M31.2 190.4v4.8M31.2 195.5v5.1M31.4 185.2h16.9M31.4 195.3h16.9M48.5 185.3v4.8M48.5 190.4v4.8M48.5 195.5v5.1"/>
<path d="M48.6 185.2h86.5M48.6 195.3h86.5M135.2 185.3v4.8M135.2 190.4v4.8M135.2 195.5v5.1M135.4 185.2h7.6M135.4 195.3h7.6M143.1 185.3v4.8M143.1 190.4v4.8M143.1 195.5v5.1M143.3 185.2h7.6M143.3 195.3h7.6"/>
<path d="M151 185.3v4.8M151 190.4v4.8M151 195.5v5.1M151.2 185.2h50.9M151.2 195.3h50.9M202.2 185.3v4.8M202.2 190.4v4.8M202.2 195.5v5.1M15.1 200.9v4.8M15.1 205.9v4.8M15.1 211v5.1M15.1 216.4v4.8"/>
<path d="M15.3 200.7h15.8M15.3 205.8h15.8M15.3 210.9h15.8M15.3 216.2h15.8M31.2 200.9v4.8M31.2 205.9v4.8M31.2 211v5.1M31.2 216.4v4.8M31.4 200.7h16.9M31.4 205.8h16.9M31.4 210.9h16.9M31.4 216.2h16.9"/>
<path d="M48.5 200.9v4.8M48.5 205.9v4.8M48.5 211v5.1M48.5 216.4v4.8M48.6 200.7h86.5M48.6 205.8h86.5M48.6 210.9h86.5M48.6 216.2h86.5M135.2 200.9v4.8M135.2 205.9v4.8M135.2 211v5.1M135.2 216.4v4.8"/>
<path d="M135.4 200.7h7.6M135.4 205.8h7.6M135.4 210.9h7.6M135.4 216.2h7.6M143.1 200.9v4.8M143.1 205.9v4.8M143.1 211v5.1M143.1 216.4v4.8M143.3 200.7h7.6M143.3 205.8h7.6M143.3 210.9h7.6M143.3 216.2h7.6"/>
<path d="M151 200.9v4.8M151 205.9v4.8M151 211v5.1M151 216.4v4.8M202.2 200.9v4.8M202.2 205.9v4.8M202.2 211v5.1M202.2 216.4v4.8M15.1 221.5v41.8M15.3 221.3h15.8M31.4 221.3h16.9M48.6 221.3h86.5"/>
<path d="M135.4 221.3h7.6M143.3 221.3h7.6M202.2 221.5v41.8M15.3 263.4h186.8"/>
</g>
<path d="M115.7 37.9v12.1M115.7 50.3v4.8M115.7 55.4v5.1M115.7 60.7v4.8M115.7 65.8v4.8M15.3 190.3h15.8M31.4 190.3h16.9M48.6 190.3h86.5M135.4 190.3h7.6M143.3 190.3h7.6" fill="none" stroke="#000" stroke-width=".29"/>
<path d="M16.8 237.9h3.7l-1.8 3.7z" fill="#fff"/>
<path d="M16.8 237.9h3.7l-1.8 3.7z" fill="none" stroke="#000" stroke-width=".28"/>
<path d="M60.7 237.9h3.7l-1.8 3.7z" fill="#fff"/>
<path d="M8.6 8.8v279.9M8.8 8.6h192.7M60.7 237.9h3.7l-1.8 3.7zM8.8 288.8h192.7" fill="none" stroke="#000" stroke-width=".28"/>
<g fill="#000">
<path d="M8.5 8.5h.3v.3h-.3z" fill-rule="evenodd"/>
<path d="M8.5 8.5h.3v.3h-.3z" fill-rule="evenodd"/>
<path d="M201.5 8.5h.3v.3h-.3z" fill-rule="evenodd"/>
<path d="M201.5 8.5h.3v.3h-.3z" fill-rule="evenodd"/>
<path d="M8.5 288.7h.3v.3h-.3z" fill-rule="evenodd"/>
<path d="M8.5 288.7h.3v.3h-.3z" fill-rule="evenodd"/>
<path d="M201.5 288.7h.3v.3h-.3z" fill-rule="evenodd"/>
<path d="M201.5 288.7h.3v.3h-.3z" fill-rule="evenodd"/>
</g>
<path d="M201.6 8.8v279.9" fill="none" stroke="#000" stroke-width=".29"/>
<text font-size="5.7" x="59.6" y="15.3">System Requirements Document</text>
<g font-size="3.7">
<text x="116.7" y="41.2">Feature ID: F001790</text>
<text x="16.4" y="45.2">Feature Name:</text>
<text x="16.4" y="53.4">LET</text>
<text x="16.4" y="58.8">FR</text>
<text x="16.4" y="63.8">LET</text>
<text x="16.4" y="69.2">FR</text>
<text x="19.5" y="74.3">Date</text>
<text x="32.5" y="74.3">LET</text>
<text x="42.1" y="74.3">FR</text>
<text x="83.7" y="74.3">Revisions</text>
<text x="136.2" y="74.3">DR</text>
<text x="144.4" y="74.3">CK</text>
<text x="152.3" y="74.3">Reference:</text>
<text x="152.3" y="84.7">Prepared/Approved By:</text>
<text x="152.3" y="94.9">Checked By:</text>
<text x="176.1" y="94.9">Detailed By:</text>
<text x="157.4" y="105.4">Concurrence/Approval</text>
<text x="166.7" y="109.6">Signatures:</text>
<text x="16.4" y="228.8">STANDARD NOTES:</text>
<text x="16.4" y="233.1">FOR CURRENT RELEASE STATUS, SEE THE WERS ENGINEERING NOTICE.</text>
<text x="16.4" y="245.2">CROSS FUNCTIONAL TEAMS DEVELOPING THE PRODUCT. THESE, AND ADDITIONAL CRITICAL</text>
<text x="21.2" y="241">CONTROL ITEM – THE</text>
<text x="65.5" y="241">ALSO IDENTIFIES CRITICAL CHARACTERISTICS DESIGNATED BY THE</text>
<text x="16.4" y="249.2">CHARACTERISTICS IDENTIFIED BY PROCESS REVIEWS, MUST APPEAR ON THE CONTROL PLANS</text>
<text x="16.4" y="253.1">ACCORDING TO ISO/TS 16949. THESE CONTROL PLANS REQUIRE PRODUCT ENGINEERING APPROVAL.</text>
</g>
<text font-size="3.7" fill="#00f" x="16.4" y="49.1">&lt;Key In Ignition Reminder Chime&gt;</text>
<g font-size="3.1">
<text x="153.5" y="115.5">Design Engineering Supervisor</text>
<text x="155.1" y="126">Design Engineering Manager</text>
<text x="153.7" y="141.8">Other Approvals/Concurrences</text>
<text x="166.7" y="145.5">(as required):</text>
</g>
<g font-size="2.8">
<text x="15.3" y="269.8">EESE</text>
<text x="180.9" y="269.8">Author:</text>
<text x="15.3" y="273.2">GIS1 Item Number: 27.60</text>
<text x="174.9" y="273.2">Version: 0.1</text>
<text x="15.3" y="276.3">GIS2 Classification: Confidential</text>
<text x="15.3" y="279.7">FAF03-150-1</text>
<text x="95.5" y="276.3">Page 1 of54</text>
<text x="156.8" y="279.7">Last Revised: 2016/02/02</text>
<text x="172.7" y="276.3">Date Issued: -</text>
</g>
</svg>
